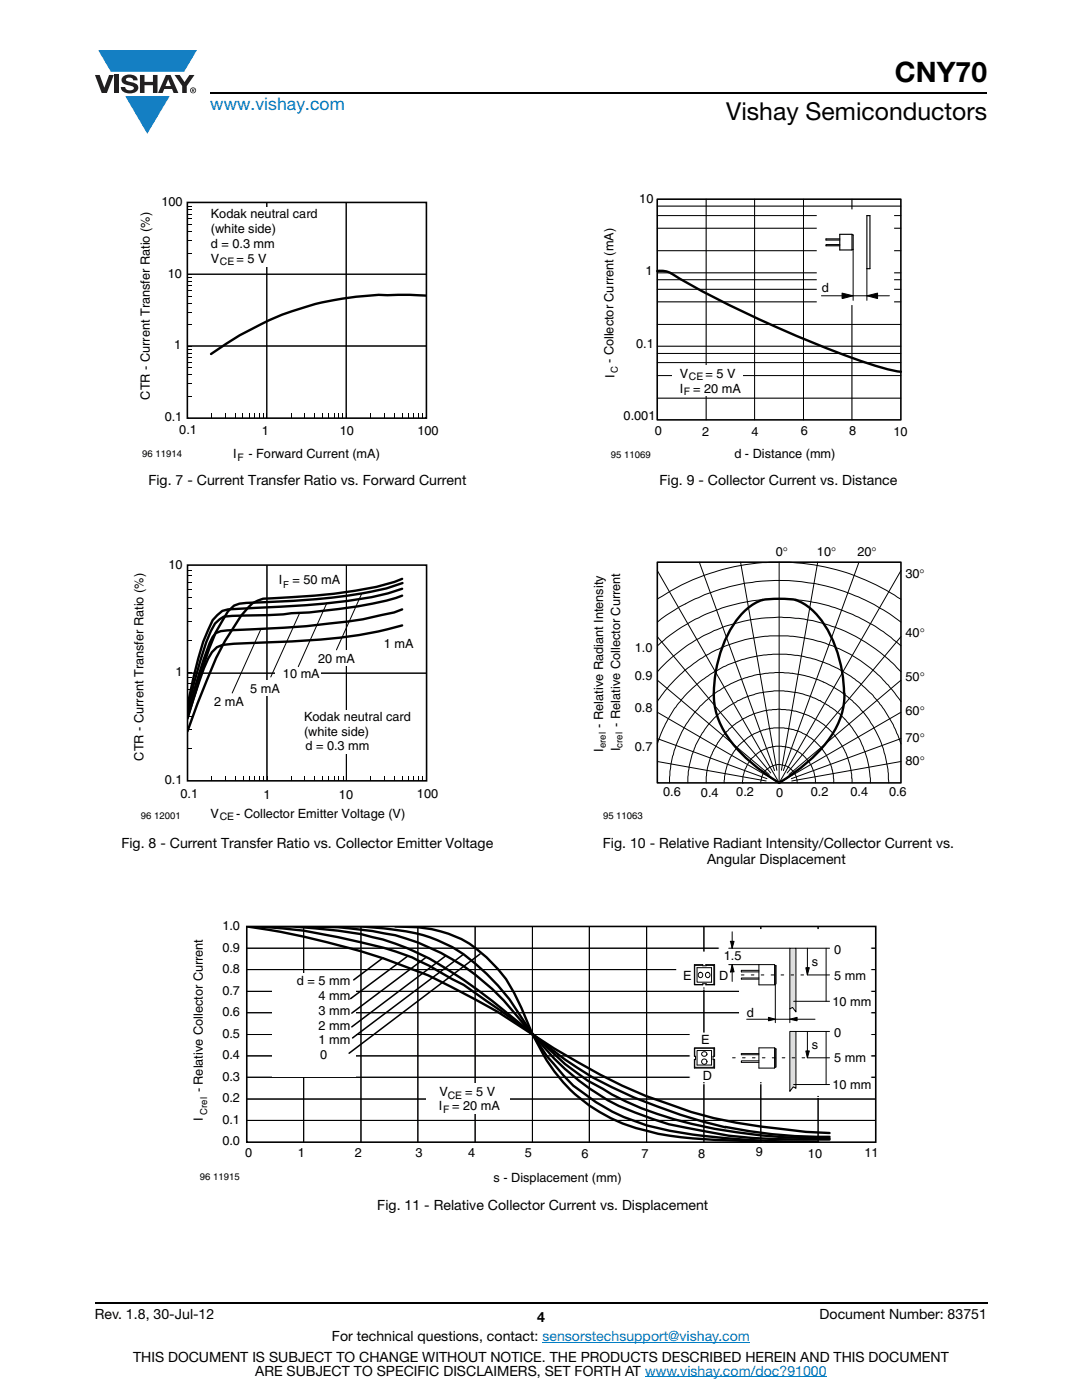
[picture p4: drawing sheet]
<svg xmlns="http://www.w3.org/2000/svg" width="216mm" height="279mm" viewBox="0 0 216 279" stroke-linecap="round" stroke-linejoin="round" font-family="sans-serif">
<g fill="#147fc3">
<path d="M19.6 10h19.7l-2.6 4.3h-1.1h-13.5z"/>
<path d="M25 19.2h8.9l-4.5 7.5z"/>
</g>
<g fill="#231f20">
<path d="M18.9 15h1l.9 2.5 1-2.5h.9l-1.4 3.6h-1z"/>
<path d="M22.9 15h.9v3.6h-.9z"/>
<path d="M24.6 15.3a2.1 2.1 0 0 1 2.8 .3l.1 .4h-.9a.79 .79 0 0 0-.7-.5 .79 .79 0 0 0-.8 .4l.3 .3 1 .2a1.08 1.08 0 0 1 1.2 1 1.08 1.08 0 0 1-1.1 1.2 1.73 1.73 0 0 1-2.4-1.2h.9a.96 .96 0 0 0 .8 .6 .96 .96 0 0 0 .9-.4 1.31 1.31 0 0 0-1.2-.6 1.03 1.03 0 0 1-1.1-.6 1.03 1.03 0 0 1 .2-1.1z"/>
<path d="M27.9 15h.9v1.3h1.7v-1.3h.9v3.6h-.9v-1.6h-1.7v1.6h-.9z"/>
<path d="M34.8 15h1.1l.9 1.4 1-1.4h1l-1.5 2.2v1.4h-.9v-1.4z"/>
<path d="M33.6 15.9l.5 1.3h-1.1zM33.1 15l-1.6 3.6h1l.3-.8h1.5l.3 .8h1l-1.6-3.6z"/>
<path d="M38.1 18a.46 .46 0 0 1 .9 0 .46 .46 0 0 1-.9 0zM37.9 18a.6 .6 0 0 0 1.2 0 .6 .6 0 0 0-1.2 0z"/>
<path d="M38.4 17.8h.2v.2h-.2zM38.3 17.7v.7h.1v-.3l.4 .3-.2-.3 .2-.2-.1-.2z"/>
</g>
<path d="M42 18.6h155M18.9 260h178.1" fill="none" stroke="#000" stroke-width=".36"/>
<path d="M108.2 267.9h41.5M128.7 274.8h36.3" fill="none" stroke="#007ec4" stroke-width=".2"/>
<path d="M27.7 38.9h59.8v53.5h-59.8z" fill="#fff"/>
<g fill="#000">
<path d="M37.4 54.7l1 .1zM37.4 59.1h1zM37.4 57.9l1 .1zM37.4 57l1 .1zM37.4 56.2l1 .1zM37.4 55.4l1 .1zM37.4 50.5h1zM37.4 47.9l1 .1zM37.4 46.1l1 .1zM37.4 44.7l1 .1zM37.4 43.6l1 .1zM37.4 42.7l1 .1z"/>
<path d="M37.4 41.8l1 .1zM37.4 41.1l1 .1zM37.4 69.1h1zM37.4 79.1l1 .1zM37.4 76.6l1 .1zM37.4 74.8h1zM37.4 73.4l1 .1zM37.4 72.3h1zM37.4 71.3l1 .1zM37.4 70.5l1 .1zM37.4 69.7l1 .1zM37.4 64.8l1 .1z"/>
<path d="M37.4 62.3h1zM37.4 60.4l1 .1zM42.1 82.5l.1 1zM44.9 82.5l.1 1zM46.9 82.5l.1 1zM48.4 82.5l.1 1zM49.7 82.5l.1 1zM50.8 82.5l.1 1zM51.7 82.5l.1 1zM52.5 82.5v1zM53.2 82.5l.1 1zM58 82.5l.1 1z"/>
<path d="M60.8 82.5l.1 1zM62.8 82.5v1zM64.3 82.5l.1 1zM65.6 82.5l.1 1zM66.6 82.5l.1 1zM67.6 82.5v1zM68.4 82.5l.1 1zM69.1 82.5l.1 1zM73.9 82.5l.1 1zM76.7 82.5l.1 1zM78.7 82.5l.1 1zM80.2 82.5l.1 1z"/>
<path d="M81.4 82.5l.1 1zM82.5 82.5l.1 1zM83.4 82.5l.1 1zM84.2 82.5l.1 1z"/>
</g>
<path d="M37.4 54.7h47.7M53.2 40.4v43.1M69.1 40.4v43.1M37.4 69.1h47.7" fill="none" stroke="#000" stroke-width=".2"/>
<path d="M85 59l-5.6-.2a59.5 59.5 0 0 0-27.3 5.9 57.7 57.7 0 0 0-10 6" fill="none" stroke="#000" stroke-width=".48"/>
<path d="M37.4 40.4h47.7v43.1h-47.7z" fill="none" stroke="#000" stroke-width=".32"/>
<g fill="#fff">
<path d="M40.5 41.4h24.6v11.8h-24.6z"/>
<path d="M26.8 111.7h61.4v52.1h-61.4z"/>
</g>
<g fill="#000">
<path d="M37.4 119.3h1zM37.4 117.6l1 .1zM37.4 116.1l1 .1zM37.4 114.9l1 .1zM37.4 113.8h1zM37.4 134.3h1zM37.4 139.1h1zM37.4 137.6l1 .1zM37.4 136.4l1 .1zM37.4 135.3h1zM37.4 127.9h1zM37.4 124.1h1z"/>
<path d="M37.4 121.4l1 .1zM37.4 149.4h1zM37.4 145.5l1 .1zM37.4 142.9l1 .1zM37.4 140.7l1 .1zM42.1 154.8l.1 1zM45 154.8v1zM46.9 154.8l.1 1zM48.5 154.8v1zM49.8 154.8v1zM50.8 154.8l.1 1zM51.7 154.8l.1 1z"/>
<path d="M52.5 154.8l.1 1zM53.3 154.8v1zM58.1 154.8v1zM60.8 154.8l.1 1zM62.8 154.8l.1 1zM64.3 154.8l.1 1zM65.6 154.8l.1 1zM66.7 154.8l.1 1zM67.6 154.8l.1 1zM68.4 154.8l.1 1zM69.1 154.8l.1 1zM73.9 154.8l.1 1z"/>
<path d="M76.7 154.8l.1 1zM78.7 154.8l.1 1zM80.2 154.8l.1 1zM81.5 154.8v1zM82.5 154.8l.1 1zM83.4 154.8l.1 1zM84.3 154.8l.1 1z"/>
</g>
<path d="M53.3 112.8v43M69.1 112.8v43M37.4 134.3h47.7" fill="none" stroke="#000" stroke-width=".2"/>
<path d="M80.2 115.5l-1.5 .6a86.3 86.3 0 0 1-20.5 3.1l-3.9 .2a5.7 5.7 0 0 0-4.8 1.8 48.7 48.7 0 0 0-8.3 14.7l-3.8 10M80.2 117.5a59.9 59.9 0 0 1-15.6 3l-19.1 1.1-1.1 .3-2 1.9a41.4 41.4 0 0 0-3.8 11.6l-1.2 5.3M80.2 118.9a66.5 66.5 0 0 1-15.3 2.9l-3.2 .4-3.6 .2a97.8 97.8 0 0 1-11.8 .5l-1.6 .2-.9 .5-.9 .8-.8 1.6a91.1 91.1 0 0 0-4.7 15.9M80.3 116.4a56.1 56.1 0 0 1-11.3 2.5l-6.6 .7-9.9 .6a16.4 16.4 0 0 0-5.8 .7l-1.2 1.1-2.4 4.2-1.3 3.2-1.5 4.3-2.9 9.5M80.2 121.6l-1.6 .6-6.2 1.4-3.1 .5a204.8 204.8 0 0 1-24 1.7l-1.3 .2-.9 .3-.7 .8a84.6 84.6 0 0 0-5 15.5M80.2 124.8a107.2 107.2 0 0 1-26.3 3.4l-7.3 .3a4.5 4.5 0 0 0-5.1 2.9 93.8 93.8 0 0 0-4.1 12" fill="none" stroke="#000" stroke-width=".48"/>
<path d="M37.4 112.8h47.7v43h-47.7z" fill="none" stroke="#000" stroke-width=".32"/>
<g fill="#fff">
<path d="M62 129.9h9.1v3h-9.1z"/>
<path d="M54.9 132.8h9.2v3.1h-9.2z"/>
<path d="M48.4 135.7h8.1v3.1h-8.1z"/>
<path d="M41.2 138.3h8v3.1h-8z"/>
<path d="M75.1 126.8h7.7v3.1h-7.7z"/>
<path d="M56.2 114.1h12.3v3h-12.3z"/>
</g>
<path d="M72.2 118.5l-5.1 11.2M52 125.6l-5.7 12.7M59.7 122.5l-5.7 12.6M65.2 120.3l-5.7 12.8" fill="none" stroke="#000" stroke-width=".2"/>
<g fill="#fff">
<path d="M59.2 141.7h22.9v8.7h-22.9z"/>
<path d="M120.2 38.7h61.6v53.3h-61.6z"/>
</g>
<path d="M131.1 39.8h48.7v44h-48.7z" fill="none" stroke="#000" stroke-width=".32"/>
<g fill="#000">
<path d="M131.1 54.5h48.7zM131.1 69.1h48.7z"/>
<path d="M131.1 70.5h48.7zM131.1 72.4h48.7zM131.1 75h48.7zM131.1 79.5h48.7zM131.1 55.8h48.7zM131.1 57.7h48.7zM131.1 60.3h48.7zM131.1 64.7h48.7zM131.1 41.1h48.7zM131.1 43h48.7zM131.1 45.5h48.7zM131.1 50h48.7zM140.9 39.8v44zM150.6 39.8v44zM160.3 39.8v44zM170 39.8v44z"/>
</g>
<g fill="none" stroke="#000" stroke-width=".2">
<path d="M140.9 39.8v44M150.6 39.8v44M160.3 39.8v44M170 39.8v44M131.1 55.8h48.7M131.1 57.7h48.7M131.1 41.1h48.7M131.1 43h48.7M131.1 45.5h48.7M131.1 50h48.7M131.1 54.5h48.7M131.1 70.5h48.7"/>
<path d="M131.1 72.4h48.7M131.1 75h48.7M131.1 79.5h48.7M131.1 60.3h48.7M131.1 64.7h48.7M131.1 69.1h48.7"/>
</g>
<path d="M131.1 54.1h1.6l1.2 .4M133.9 54.6a217.4 217.4 0 0 0 42.1 18.8l3.8 .8" fill="none" stroke="#000" stroke-width=".48"/>
<g fill="#fff">
<path d="M134.1 72.9h14.1v6.1h-14.1z"/>
<path d="M163.1 41.9h15.2v18.9h-15.2z"/>
</g>
<path d="M163.1 41.9h15.2v18.9h-15.2z" fill="none" stroke="#fff" stroke-width=".2"/>
<path d="M167.6 48.8h-2.8v.2h2.8M167.6 47.7h-2.8v.2h2.8M167.6 46.8h2.4v3.1h-2.4zM170 46.8l.2 .1v2.9h-.2M173 43h.6v10.6h-.6z" fill="none" stroke="#000" stroke-width=".23"/>
<path d="M163.9 59h13.6M168 58.5l2.2 .5-2.2 .6zM170.2 49.7v10.2M173 59l2.1-.5v1.1zM173 53.6v6.3" fill="none" stroke="#000" stroke-width=".2"/>
<g fill="#000">
<path d="M168 58.5l2.2 .5-2.2 .6z" fill-rule="evenodd"/>
<path d="M173 59l2.1-.5v1.1z" fill-rule="evenodd"/>
</g>
<path d="M118.2 108.7h66.3v55.1h-66.3z" fill="#fff"/>
<path d="M131.2 112.2h48.6v44h-48.6z" fill="none" stroke="#000" stroke-width=".32"/>
<g fill="none" stroke="#000" stroke-width=".2">
<path d="M131.2 113.9l24.3 42.3M131.2 119.6a44.1 44.1 0 0 1 22.5-7.4h3.8a43.7 43.7 0 0 1 22.3 7.4M139.5 112.2l15.1 41.6M147.8 112.2l7.2 41.5M155.5 112.2v44M163.2 112.2l-7.3 41.5M171.4 112.2l-15.1 41.6M179.8 113.9l-24.3 42.3M131.2 124.2l.3-.3a38.8 38.8 0 0 1 14.4-6.9 39.6 39.6 0 0 1 11.2-1.1 40.1 40.1 0 0 1 22.7 8.3M131.2 128.9a35.8 35.8 0 0 1 9.9-6.4 36 36 0 0 1 17.4-2.8 36 36 0 0 1 21.3 9.2M131.2 135.7l22.3 18.9M131.2 127.1l22.6 27.2"/>
<path d="M179.8 134.1a32.7 32.7 0 0 0-48.6 0M179.8 127.1l-22.7 27.2M179.8 135.7l-22.4 18.9M131.2 140a29 29 0 0 1 22.4-13.1h3.6a28.9 28.9 0 0 1 10.3 2.6l2.3 1.1a29.6 29.6 0 0 1 10 9.4M131.2 148.5l1.6-4 1.8-3.1a25.7 25.7 0 0 1 8.6-7.6l1.1-.7a27.3 27.3 0 0 1 9.9-2.5h2.7a27.3 27.3 0 0 1 10.2 2.8l2.7 1.6a25.2 25.2 0 0 1 6.6 6.6l1.9 3.1 1.5 3.8M131.2 147.4l21.8 8M131.2 152l21.7 3.9M131.2 142.1l24.3 14.1M140.9 156.2a14.1 14.1 0 0 1 1.3-6.1 14.6 14.6 0 0 1 23-4.8 14.5 14.5 0 0 1 4.8 10.9M148.2 156.2h.1M151.8 156.2a3.7 3.7 0 0 1 5.8-2.9 3.9 3.9 0 0 1 1.5 2.9M162.7 156.2a7.4 7.4 0 0 0-2.5-5.5 8.1 8.1 0 0 0-4.3-1.8h-1.1a8.3 8.3 0 0 0-3.9 1.6l-.6 .6a7.7 7.7 0 0 0-2.1 5.1"/>
<path d="M166.4 156.2a11.1 11.1 0 0 0-9.9-10.9h-2.3a11 11 0 0 0-9.7 10.9M173.7 156.2a18.4 18.4 0 0 0-5.1-12.7l-1.2-1.1a19.1 19.1 0 0 0-11-4.5h-1.9a18.5 18.5 0 0 0-16.4 12.7l-.8 3.4v2.2M177.3 156.2l-.1-2.6-.8-3.4a21.6 21.6 0 0 0-3-6.6 22.7 22.7 0 0 0-8-6.9 20.5 20.5 0 0 0-9.2-2.5h-1.5a23.3 23.3 0 0 0-8.1 1.9l-.7 .3a23.2 23.2 0 0 0-9 8.2l-.9 1.7-1.5 3.5a25.5 25.5 0 0 0-.9 6.4M179.8 142.1l-24.3 14.1M179.8 147.4l-21.9 8M179.8 152l-21.8 3.9"/>
</g>
<path d="M158.7 119.7a12.4 12.4 0 0 1 6.5 6.2 27.3 27.3 0 0 1 3.2 12.5M158.9 119.7l-2.7-.2a9.1 9.1 0 0 0-7.6 2.4 23.3 23.3 0 0 0-6 14.1 15.9 15.9 0 0 0 4.8 13.8 39.6 39.6 0 0 0 8.1 6.4 30.7 30.7 0 0 0 11.3-10.9 13.6 13.6 0 0 0 1.7-6.9" fill="none" stroke="#000" stroke-width=".48"/>
<path d="M38.3 183.5h137v53h-137z" fill="#fff"/>
<g fill="none" stroke="#000" stroke-width=".2">
<path d="M49.2 197.8h125.5M49.2 193.5h125.5M49.2 189.2h125.5M60.6 184.9v43M72 184.9v43M83.4 184.9v43M94.8 184.9v43M106.2 184.9v43M117.6 184.9v43M129 184.9v43M140.5 184.9v43M151.8 184.9v43"/>
<path d="M163.2 184.9v43M49.2 219.3h125.5M49.2 215h125.5M49.2 210.7h125.5M49.2 206.5h125.5M49.2 202.1h125.5M49.2 223.6h125.5"/>
</g>
<path d="M49.2 184.9l8.5 1.4 7.9 1.8a132.6 132.6 0 0 1 19.8 6.5 175.6 175.6 0 0 1 25.1 14.6 126.9 126.9 0 0 0 18.4 9.5l4.5 1.6a80.1 80.1 0 0 0 23 5.1l4.4 .5 4.7 .2M51.5 184.9a84.8 84.8 0 0 1 16 2.1l4.7 1.1a42.2 42.2 0 0 1 15.5 5.9l4.8 2.6a305.2 305.2 0 0 1 20.3 14.9 64 64 0 0 0 13.7 7.5 115.1 115.1 0 0 0 18.2 6v-.1a96.6 96.6 0 0 0 20.8 2M54.9 184.9a85.1 85.1 0 0 1 21.5 2.6 55.4 55.4 0 0 1 16.1 8.1 165.3 165.3 0 0 1 20.2 16.7l4.6 3.4 3 1.6a57.7 57.7 0 0 0 17.7 7 114.5 114.5 0 0 0 27.5 2.9M60.6 184.9a85.8 85.8 0 0 1 18.3 1.7 46.6 46.6 0 0 1 21.6 13.1l5.7 6.7a48.1 48.1 0 0 0 24.2 17l3 1 7.1 1.3a89.9 89.9 0 0 0 19.8 1.7h5.2M67.5 184.9a68.7 68.7 0 0 1 16.4 1.6 29.4 29.4 0 0 1 13.2 7.8l2.3 2.4 2.3 2.7 7.4 11.4 5.3 5.9a42 42 0 0 0 14.6 7.9 119.5 119.5 0 0 0 21.8 3l12.4 .3M78.9 184.9a30.6 30.6 0 0 1 10.6 1.4 24.3 24.3 0 0 1 13.1 11.9l1.4 2.9a46.2 46.2 0 0 0 6.8 12.9 31.1 31.1 0 0 0 18.2 11.7 72.4 72.4 0 0 0 18.2 1.9l4.6 .3" fill="none" stroke="#000" stroke-width=".48"/>
<path d="M49.2 184.9h125.5v43h-125.5z" fill="none" stroke="#000" stroke-width=".32"/>
<g fill="#fff">
<path d="M85.1 216.1h16.6v6.1h-16.6z"/>
<path d="M54.3 194.1h16.7v20.7h-16.7z"/>
</g>
<path d="M76.4 191.1l-5.8 4.5M81.3 190.8l-11.3 8.5M84.9 191.1l-14.7 11.1M88.9 190.8l-18.7 14.1M92.4 190.5l-22.1 16.6M95.8 190.4l-26.1 19.8" fill="none" stroke="#000" stroke-width=".3"/>
<path d="M135 189.9h8.5v-4.5h30.3v33.3h-18.1v-2.7h-18v-9.9h9.9v-9h-12.6z" fill-rule="evenodd" fill="#fff"/>
<path d="M147.6 197.4h-12.6v-7.2h8.5v-4.5h30.3v33.3h-18.1v-2.7h-18v-9.9h9.9" fill="none" stroke="#fff" stroke-width=".2"/>
<path d="M147.6 197.4v9" fill="none" stroke="#fff" stroke-width=".3"/>
<g fill="none" stroke="#000" stroke-width=".2">
<path d="M138.6 192.5h1.6v.2h.7l-.1-.2h1.8v4.1h-1.8l.1-.3h-.7v.3h-1.6zM139.1 193.1h2.9v2.9h-2.9zM139.5 194.1l.2-.1a.49 .49 0 0 1 .5 .7 .49 .49 0 0 1-.8 .1l-.1-.2zM140.2 192.7h-1.6v3.8h1.6M140.9 192.7h1.5v3.8h-1.5M151.4 195.2h-3.5v.2h3.5M151.4 193.7h-3.5v.3h3.5M151.4 192.5h3.2v4.1h-3.2zM154.6 192.7h.3v3.6l-.3 .2M154.7 192.7v3.6M138.6 209.1h4v1.7h-.3v.7l.3-.1v1.8h-4v-1.8l.2 .1v-.7h-.2zM138.6 211.5v1.5h3.8v-1.5"/>
<path d="M138.6 210.8v-1.6h3.8v1.6M139.1 209.7h2.9v2.9h-2.9zM151.4 211.7h-3.5v.3h3.5M151.4 210.3h-3.5v.2h3.5M151.4 209.1h3.2v4.1h-3.2zM154.6 209.2l.3 .2v3.5l-.3 .1M154.7 209.4v3.5"/>
<circle cx="141.2" cy="194.5" r=".49"/>
<circle cx="140.5" cy="211.9" r=".53"/>
<circle cx="140.6" cy="210.4" r=".49"/>
</g>
<path d="M157.6 189.2h1.2v12.8l-.7-1-.5 .4z" fill-rule="evenodd" fill="#dedede"/>
<path d="M157.6 189.2h1.2v12.8l-.7-1-.5 .4z" fill="none" stroke="#000" stroke-width=".2"/>
<path d="M157.6 205.8h1.2v11.4l-.5-.3-.7 .9z" fill-rule="evenodd" fill="#dedede"/>
<g fill="none" stroke="#000" stroke-width=".2">
<path d="M145.4 189.2h12.2M145.4 192.5h6M145.7 194h.8l-.4-1.5-.3 1.5M145.7 187.9h.8l-.4 1.3-.3-1.3M146.1 186v3.2M146.1 192.5v3.4M154.7 196.5v7.6M158.4 199.8h7.1M158.8 189.2h6.7M160.8 193.1h.7l-.4 1.5zM161.1 189.2v5.4M161.2 194.6h4.3"/>
<path d="M164.8 189.2v10.6M149 203.4h13.6M153.3 203l1.4 .4-1.4 .3zM157.6 205.8h1.2v11.4l-.5-.3-.7 .9zM157.6 203.4l1.4-.4v.7zM157.6 201.4v2.7M158.4 216.4h7.1M158.8 205.8h6.7M160.8 209.7h.7l-.4 1.4zM161.1 205.8v5.3M161.2 211.1h4.3M164.8 205.8v10.6"/>
</g>
<path d="M147.9 194.6h13.3M146.2 211.1h15" fill="none" stroke="#000" stroke-width=".2" stroke-dasharray=".5 1.4"/>
<g fill="#000">
<path d="M146.1 192.5l.4 1.5h-.8z" fill-rule="evenodd"/>
<path d="M145.7 187.9h.8l-.4 1.3z" fill-rule="evenodd"/>
<path d="M160.8 193.1h.7l-.4 1.5z" fill-rule="evenodd"/>
<path d="M153.3 203l1.4 .4-1.4 .3z" fill-rule="evenodd"/>
<path d="M157.6 203.4l1.4-.4v.7z" fill-rule="evenodd"/>
<path d="M160.8 209.7h.7l-.4 1.4z" fill-rule="evenodd"/>
</g>
<text font-size="5.6" x="178.6" y="16.4">CNY70</text>
<text font-size="4.9" x="144.9" y="24">Vishay Semiconductors</text>
<text font-size="3.5" fill="#007ec4" x="42" y="21.9">www.vishay.com</text>
<g font-size="2.8">
<text x="29.6" y="96.8">Fig. 7 - Current Transfer Ratio vs. Forward Current</text>
<text x="131.6" y="96.8">Fig. 9 - Collector Current vs. Distance</text>
<text x="24.2" y="169.2">Fig. 8 - Current Transfer Ratio vs. Collector Emitter Voltage</text>
<text x="120.3" y="169.2">Fig. 10 - Relative Radiant Intensity/Collector Current vs.</text>
<text x="141.1" y="172.3">Angular Displacement</text>
<text x="75.3" y="241.5">Fig. 11 - Relative Collector Current vs. Displacement</text>
<text x="18.9" y="263.3">Rev. 1.8, 30-Jul-12</text>
<text x="107.2" y="263.8">4</text>
<text x="163.6" y="263.3">Document Number: 83751</text>
<text x="66.2" y="267.7">For technical questions, contact: sensorstechsupport@vishay.com</text>
<text x="26.5" y="271.7">THIS DOCUMENT IS SUBJECT TO CHANGE WITHOUT NOTICE. THE PRODUCTS DESCRIBED HEREIN AND THIS DOCUMENT</text>
<text x="50.9" y="274.6">ARE SUBJECT TO SPECIFIC DISCLAIMERS, SET FORTH AT www.vishay.com/doc?91000</text>
</g>
<g font-size="2.5">
<text x="32.2" y="41.1">100</text>
<text x="127.6" y="40.5">10</text>
<text x="42.1" y="43.6">Kodak neutral card</text>
<text x="42.1" y="46.5">(white side)</text>
<text x="42.1" y="49.4">d = 0.3 mm</text>
<text x="42.1" y="52.4">V</text>
<text x="47.2" y="52.4">= 5 V</text>
<text x="33.5" y="55.4">10</text>
<text x="128.8" y="54.9">1</text>
<text x="164" y="58.2">d</text>
<text x="34.8" y="69.7">1</text>
<text x="126.9" y="69.5">0.1</text>
<text x="122.4" y="72.5" transform="rotate(-90 122.4 72.5)">- Collector Current (mA)</text>
<text x="122.6" y="75.4" transform="rotate(-90 122.6 75.4)">I</text>
<text x="135.6" y="75.4">V</text>
<text x="140.8" y="75.4">= 5 V</text>
<text x="29.9" y="79.7" transform="rotate(-90 29.9 79.7)">CTR - Current Transfer Ratio (%)</text>
<text x="124.4" y="83.9">0.001</text>
<text x="135.6" y="78.4">I</text>
<text x="138.3" y="78.4">= 20 mA</text>
<text x="32.9" y="84.1">0.1</text>
<text x="35.8" y="86.7">0.1</text>
<text x="52.2" y="86.8">1</text>
<text x="67.8" y="86.9">10</text>
<text x="83.3" y="86.9">100</text>
<text x="130.7" y="86.8">0</text>
<text x="140.1" y="86.9">2</text>
<text x="149.9" y="86.9">4</text>
<text x="159.8" y="86.8">6</text>
<text x="169.5" y="86.8">8</text>
<text x="178.3" y="86.9">10</text>
<text x="46.5" y="91.5">I</text>
<text x="49.6" y="91.5">- Forward Current (mA)</text>
<text x="146.5" y="91.4">d - Distance (mm)</text>
<text x="33.6" y="113.5">10</text>
<text x="154.8" y="111">0°</text>
<text x="163" y="111">10°</text>
<text x="171.1" y="111">20°</text>
<text x="55.7" y="116.6">I</text>
<text x="58.4" y="116.6">= 50 mA</text>
<text x="180.7" y="115.3">30°</text>
<text x="76.6" y="129.3">1 mA</text>
<text x="126.7" y="130.1">1.0</text>
<text x="180.7" y="127.1">40°</text>
<text x="35" y="135">1</text>
<text x="56.5" y="135.3">10 mA</text>
<text x="63.5" y="132.4">20 mA</text>
<text x="126.7" y="135.7">0.9</text>
<text x="180.7" y="136">50°</text>
<text x="42.7" y="140.8">2 mA</text>
<text x="49.9" y="138.2">5 mA</text>
<text x="60.7" y="143.9">Kodak neutral card</text>
<text x="126.7" y="142.1">0.8</text>
<text x="180.7" y="142.8">60°</text>
<text x="60.7" y="146.8">(white side)</text>
<text x="60.9" y="149.7">d = 0.3 mm</text>
<text x="120.3" y="145.2" transform="rotate(-90 120.3 145.2)">- Relative Radiant Intensity</text>
<text x="123.8" y="150" transform="rotate(-90 123.8 150)">I</text>
<text x="123.8" y="145" transform="rotate(-90 123.8 145)">- Relative Collector Current</text>
<text x="126.7" y="149.8">0.7</text>
<text x="180.7" y="148.2">70°</text>
<text x="28.7" y="151.8" transform="rotate(-90 28.7 151.8)">CTR - Current Transfer Ratio (%)</text>
<text x="120.3" y="150.1" transform="rotate(-90 120.3 150.1)">I</text>
<text x="180.7" y="152.7">80°</text>
<text x="32.9" y="156.4">0.1</text>
<text x="36" y="159.3">0.1</text>
<text x="52.6" y="159.4">1</text>
<text x="67.6" y="159.4">10</text>
<text x="83.2" y="159.3">100</text>
<text x="132.3" y="159">0.6</text>
<text x="139.9" y="159">0.4</text>
<text x="146.9" y="159">0.2</text>
<text x="154.9" y="159.1">0</text>
<text x="161.8" y="158.9">0.2</text>
<text x="169.7" y="159">0.4</text>
<text x="177.4" y="158.9">0.6</text>
<text x="42" y="163.2">V</text>
<text x="47.1" y="163.2">- Collector Emitter Voltage (V)</text>
<text x="44.4" y="185.7">1.0</text>
<text x="44.4" y="189.9">0.9</text>
<text x="144.4" y="191.7">1.5</text>
<text x="166.4" y="190.4">0</text>
<text x="44.4" y="194.2">0.8</text>
<text x="59.2" y="196.6">d = 5 mm</text>
<text x="136.3" y="195.5">E</text>
<text x="143.5" y="195.5">D</text>
<text x="162" y="192.7">s</text>
<text x="166.4" y="195.5">5 mm</text>
<text x="44.4" y="202.8">0.6</text>
<text x="44.4" y="198.5">0.7</text>
<text x="63.6" y="199.6">4 mm</text>
<text x="63.6" y="202.5">3 mm</text>
<text x="149" y="202.9">d</text>
<text x="166.1" y="200.7">10 mm</text>
<text x="44.4" y="207.1">0.5</text>
<text x="63.6" y="205.5">2 mm</text>
<text x="63.6" y="208.4">1 mm</text>
<text x="139.9" y="208.4">E</text>
<text x="162" y="209.3">s</text>
<text x="166.4" y="206.9">0</text>
<text x="44.4" y="215.7">0.3</text>
<text x="44.4" y="211.4">0.4</text>
<text x="63.9" y="211.3">0</text>
<text x="140.2" y="215.4">D</text>
<text x="166.4" y="212">5 mm</text>
<text x="40.5" y="218" transform="rotate(-90 40.5 218)">- Relative Collector Current</text>
<text x="44.4" y="220">0.2</text>
<text x="87.6" y="221.6">I</text>
<text x="87.7" y="218.7">V</text>
<text x="90.2" y="221.6">= 20 mA</text>
<text x="92.8" y="218.7">= 5 V</text>
<text x="166.1" y="217.3">10 mm</text>
<text x="40.5" y="223.7" transform="rotate(-90 40.5 223.7)">I</text>
<text x="44.4" y="224.3">0.1</text>
<text x="44.4" y="228.6">0.0</text>
<text x="48.9" y="230.9">0</text>
<text x="59.5" y="231">1</text>
<text x="70.8" y="231">2</text>
<text x="82.9" y="231">3</text>
<text x="93.4" y="230.9">4</text>
<text x="104.7" y="230.9">5</text>
<text x="116" y="231">6</text>
<text x="128" y="231.2">7</text>
<text x="139.3" y="231">8</text>
<text x="150.8" y="230.8">9</text>
<text x="161.2" y="231">10</text>
<text x="172.5" y="231">11</text>
<text x="98.5" y="236">s - Displacement (mm)</text>
</g>
<g font-size="2.1">
<text x="43.9" y="52.8">CE</text>
<text x="137.5" y="75.9">CE</text>
<text x="136.5" y="78.8">F</text>
<text x="47.4" y="91.9">F</text>
<text x="43.9" y="163.7">CE</text>
<text x="89.4" y="219.3">CE</text>
<text x="88.4" y="222.1">F</text>
</g>
<g font-size="1.9">
<text x="123.3" y="74.5" transform="rotate(-90 123.3 74.5)">C</text>
<text x="28.4" y="91.3">96 11914</text>
<text x="121.9" y="91.3">95 11069</text>
<text x="56.5" y="117.4">F</text>
<text x="120.9" y="149.3" transform="rotate(-90 120.9 149.3)">erel</text>
<text x="124.2" y="149.2" transform="rotate(-90 124.2 149.2)">crel</text>
<text x="28.1" y="163.5">96 12001</text>
<text x="120.3" y="163.4">95 11063</text>
<text x="41.3" y="222.5" transform="rotate(-90 41.3 222.5)">Crel</text>
<text x="39.9" y="235.6">96 11915</text>
</g>
</svg>
